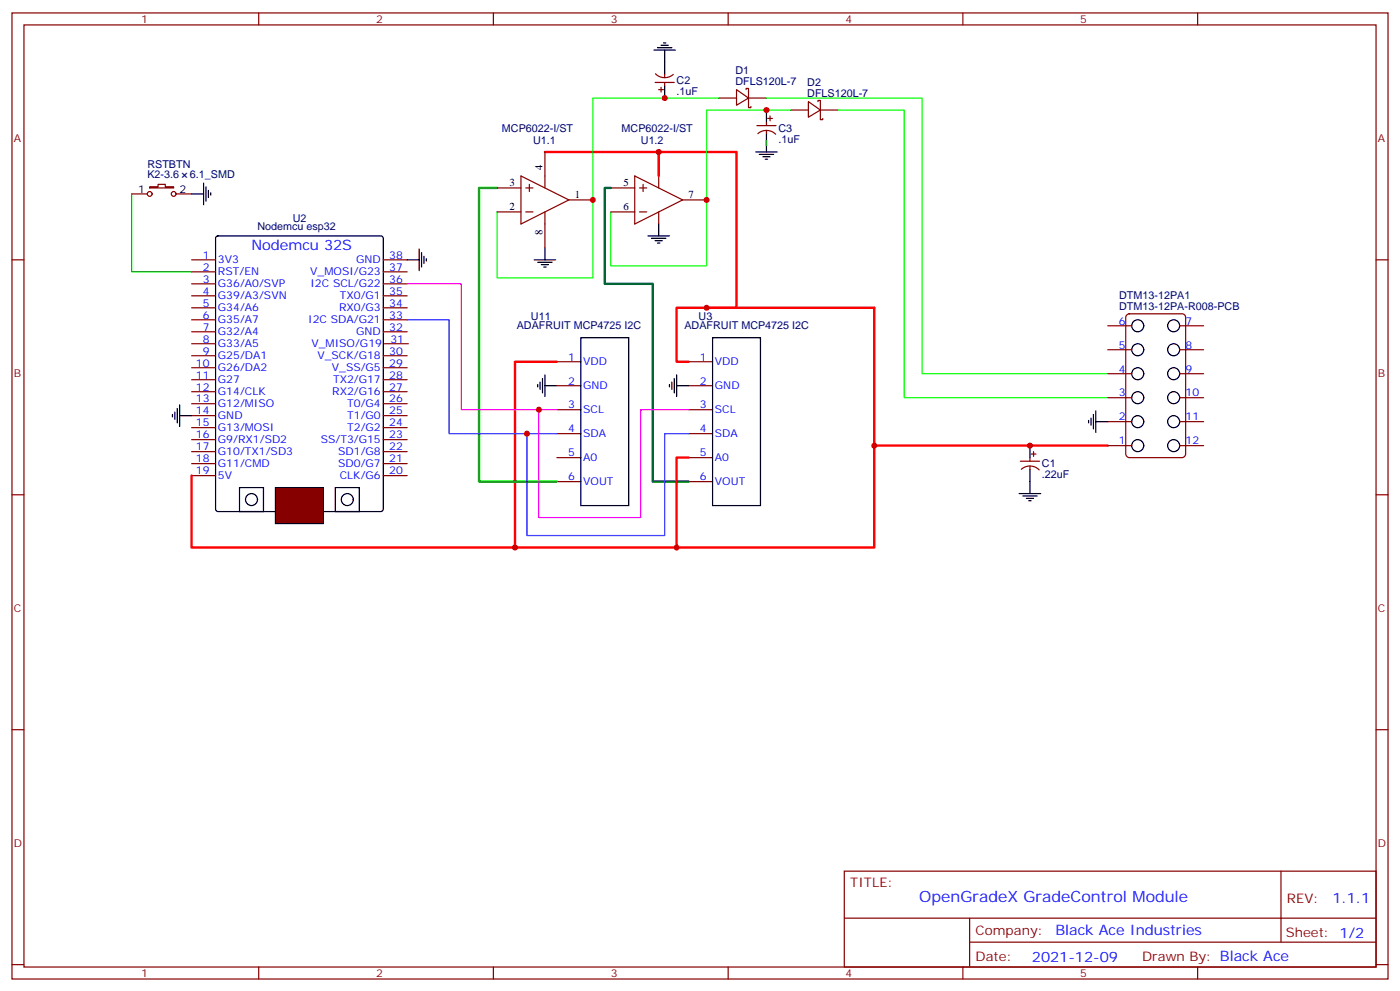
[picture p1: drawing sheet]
<svg xmlns="http://www.w3.org/2000/svg" width="412mm" height="292mm" viewBox="0 0 412 292" stroke-linecap="round" stroke-linejoin="round" font-family="sans-serif">
<g fill="none" stroke="#870000" stroke-width=".35">
<path d="M3.5 3.8h405.4v284.3h-405.4zM7.1 7.3h398.2v277.3h-398.2zM76.2 3.8v3.5M145.3 3.8v3.5M214.5 3.8v3.5M283.6 3.8v3.5M352.8 3.8v3.5M3.5 76.5h3.6M405.3 76.5h3.6M3.5 145.6h3.6M405.3 145.6h3.6M3.5 214.8h3.6"/>
<path d="M405.3 214.8h3.6M248.7 256.4h156.6v28.2h-156.6zM377.3 256.4v20.9M248.7 270.2h156.5M285.6 277.3h119.6M285.6 270.2v14.2M3.5 283.9h3.6M76.2 284.6v3.5M145.3 284.6v3.5M214.5 284.6v3.5M283.6 284.6v3.5M352.8 284.6v3.5"/>
<path d="M405.3 283.9h3.6"/>
</g>
<path d="M63.7 69.6l.5-.2h48l.6 .5 .1 80-.5 .6-48.2 .1-.6-.5-.1-80z" fill="#fff" stroke="#000" stroke-width=".35"/>
<g fill="none" stroke="#870000" stroke-width=".35">
<path d="M56.4 76.5h7.1M112.9 76.5h7M56.4 80h7.1M56.4 83.5h7.1M56.4 87.1h7.1M56.4 90.6h7.1M56.4 94.1h7.1M56.4 97.6h7.1M112.9 80h7M112.9 83.5h7M112.9 87.1h7M112.9 90.6h7"/>
<path d="M112.9 94.1h7M112.9 97.6h7M56.4 101.2h7.1M56.4 104.7h7.1M56.4 108.2h7.1M56.4 111.8h7.1M56.4 115.3h7.1M56.4 118.8h7.1M112.9 104.7h7M112.9 108.2h7M112.9 111.8h7M112.9 115.3h7"/>
<path d="M112.9 118.8h7M113.2 101.2h7.1M56.4 122.3h7.1M56.4 125.9h7.1M56.4 129.4h7.1M56.4 132.9h7.1M56.4 136.5h7.1M56.4 140h7.1M112.9 122.3h7M112.9 125.9h7M112.9 129.4h7M112.9 132.9h7"/>
<path d="M112.9 136.5h7M112.9 140h7"/>
</g>
<path d="M81.1 143.5h14.1v10.6h-14.1z" fill="#870000" stroke="#000" stroke-width=".35"/>
<g fill="none" stroke="#000" stroke-width=".35">
<path d="M192.6 14.7h6.4M193.7 14h4.2M194.7 13.3h2.1M195.4 12.6h.7M195.8 14.7v7.1M195.8 25.3v3.6M225.8 32.4v3.5M225.8 39.4v5.3M56.4 57.1h3.6M60 53.9v6.4M60.7 55v4.2M61.4 56v2.1"/>
<path d="M62.1 56.7v.7M222.6 44.7h6.4M223.7 45.4h4.2M224.7 46.1h2.1M225.4 46.8h.7M119.9 76.5h3.6M123.5 73.3v6.4M124.2 74.4v4.2M124.9 75.4v2.1M125.6 76.1v.7M157.3 76.5h6.4M158.4 77.2h4.2"/>
<path d="M159.5 77.9h2.1M160.2 78.6h.7M160.5 73v3.5M190.9 69.4h6.3M191.9 70.1h4.2M193 70.8h2.1M193.7 71.5h.7M194 65.9v3.5M171.1 99.4h14.1v49.4h-14.1zM209.9 99.4h14.1v49.4h-14.1zM52.9 119.2v6.3M158.4 113.2v.7"/>
<path d="M159.1 112.5v2.1M159.8 111.4v4.2M160.5 110.3v6.4M160.5 113.5h3.5M197.2 113.2v.7M197.9 112.5v2.1M198.6 111.4v4.2M199.3 113.5h3.5M199.3 110.3v6.4M50.8 122v.7M51.5 121.3v2.1M52.2 120.2v4.3"/>
<path d="M52.9 122.3h3.5M303.4 131.2v3.5M303.4 138.2v7.1M320.7 123.8v.7M321.4 123v2.2M322.1 122v4.2M322.8 124.1h3.5M322.8 120.9v6.4M70.6 143.5h7v7.1h-7zM98.8 143.5h7v7.1h-7zM300.2 145.3h6.4M301.3 146h4.2"/>
<path d="M302.3 146.7h2.1M303 147.4h.7"/>
<circle cx="335.1" cy="95.9" r="1.76"/>
<circle cx="345.7" cy="95.9" r="1.76"/>
<circle cx="335.1" cy="110" r="1.76"/>
<circle cx="335.1" cy="102.9" r="1.76"/>
<circle cx="335.1" cy="117.1" r="1.76"/>
<circle cx="345.7" cy="117.1" r="1.76"/>
<circle cx="345.7" cy="102.9" r="1.76"/>
<circle cx="345.7" cy="110" r="1.76"/>
<circle cx="335.1" cy="124.1" r="1.76"/>
<circle cx="335.1" cy="131.2" r="1.76"/>
<circle cx="345.7" cy="131.2" r="1.76"/>
<circle cx="345.7" cy="124.1" r="1.76"/>
<circle cx="74.1" cy="147" r="1.76"/>
<circle cx="102.3" cy="147" r="1.76"/>
</g>
<g fill="none" stroke="#870000" stroke-width=".35">
<path d="M193 24.3h5.6M193.1 21.7a3.8 3.8 0 0 0 5.2 .2M194 26.4h1.4M194.7 25.7v1.4M195.8 21.8v1.1M195.8 24.3v1M211.7 28.9h5.3M217 26.4l3.5 2.5-3.5 2.1zM219.8 26.4v-.4h.7v5.7h.7v-.4M220.5 28.9h5.3M223 37h5.6M223.2 39.4a3.8 3.8 0 0 1 5.3 .1"/>
<path d="M225.8 35.9v1.1M225.8 38.4v1M226.1 34.9h1.4M226.8 34.1v1.5M232.8 32.4h5.3M238.1 29.9l3.6 2.5-3.6 2.1zM240.9 29.9v-.3h.8v5.6h.7v-.3M241.7 32.4h5.2M38.8 57.1h4.6M44.1 55h2.5v-.7h2.1v.7h2.5v.3h-7.1zM51.9 57.1h4.5M146.4 55.3h7.1"/>
<path d="M153.5 51.8l14.1 7-14.1 7.1zM154.9 55.3h2.1M155.9 54.3v2.1M160.5 44.7v10.6M167.6 58.8h7M179.9 55.3h7.1M187 51.8l14.1 7-14.1 7.1zM188.4 55.3h2.1M189.4 54.3v2.1M194 51.8v3.5M201.1 58.8h7M146.4 62.4h7.1"/>
<path d="M154.9 62.4h2.1M160.5 62.4v10.6M179.9 62.4h7.1M188.4 62.4h2.1M194 62.4v3.5M326.3 95.9h7.1M331.8 92.8l.9-.4h15.5l.6 .2 .4 .5v40.5l-.2 .7-.5 .3-15.8 .1-.7-.2-.3-.6-.1-40.5zM347.5 95.9h7M164 106.5h7.1M164 113.5h7.1M202.8 106.5h7.1M202.8 113.5h7.1"/>
<path d="M326.3 117.1h7.1M326.3 110h7.1M326.3 102.9h7.1M347.5 117.1h7M347.5 110h7M347.5 102.9h7M164 120.6h7.1M164 127.6h7.1M164 134.7h7.1M202.8 120.6h7.1M202.8 127.6h7.1M202.8 134.7h7.1"/>
<path d="M300.6 135.7h5.6M300.9 138.1a3.8 3.8 0 0 1 5.2 .2M303.4 134.7v1M303.4 137.2v1M303.7 133.6h1.5M304.4 132.9v1.4M326.3 131.2h7.1M326.3 124.1h7.1M347.5 131.2h7M347.5 124.1h7M164 141.7h7.1M202.8 141.7h7.1"/>
<circle cx="44.1" cy="57.1" r=".71"/>
<circle cx="51.2" cy="57.1" r=".71"/>
</g>
<path d="M160.5 44.7h56.5v45.9h-8.9M194 44.7v7.1M164 106.5h-12.3v54.6h105.8v-29.9M202.8 106.5h-3.5v-15.9h58.2v40.6M56.4 140v21.1h95.3M202.8 134.7h-3.5v26.4M257.5 131.2h68.8" fill="none" stroke="#f00" stroke-width=".71"/>
<path d="M146.4 55.3h-5.3v86.4h22.9" fill="none" stroke="#090" stroke-width=".71"/>
<path d="M119.9 83.5h15.9v37.1h28.2M158.7 120.6v31.7h30v-31.7h14.1" fill="none" stroke="#f0f" stroke-width=".35"/>
<path d="M119.9 94.1h12.4v33.5h31.7M155.2 127.6v30h40.6v-30h7" fill="none" stroke="#00f" stroke-width=".35"/>
<path d="M179.9 55.3h-1.7v28.2h14.1v58.2h10.5" fill="none" stroke="#063" stroke-width=".71"/>
<path d="M38.8 57.1v22.9h17.6M225.8 41.2v1.8" fill="none" stroke="#008700" stroke-width=".35"/>
<path d="M211.7 28.9h-37.1v52.9h-28.2v-19.4M225.8 28.9h45.8v81.1h54.7M232.8 32.4h-24.7v45.8h-28.2v-15.8M246.9 32.4h19.4v84.7h60" fill="none" stroke="#0f0" stroke-width=".35"/>
<g fill="#c00">
<circle cx="158.8" cy="120.6" r=".88"/>
<circle cx="155.2" cy="127.6" r=".88"/>
<circle cx="199.3" cy="161.1" r=".88"/>
<circle cx="151.7" cy="161.1" r=".88"/>
<circle cx="208.1" cy="90.6" r=".88"/>
<circle cx="257.5" cy="131.2" r=".88"/>
<circle cx="194" cy="44.7" r=".88"/>
<circle cx="225.8" cy="32.4" r=".88"/>
<circle cx="195.8" cy="28.9" r=".88"/>
<circle cx="174.6" cy="58.8" r=".88"/>
<circle cx="208.1" cy="58.8" r=".88"/>
<circle cx="303.4" cy="131.2" r=".88"/>
</g>
<text font-size="4.6" fill="#00f" x="270.8" y="265.4">OpenGradeX GradeControl Module</text>
<g font-size="4.2" fill="#00f">
<text x="74.1" y="73.7">Nodemcu 32S</text>
<text x="392.5" y="265.7">1.1.1</text>
<text x="310.9" y="275.2">Black Ace Industries</text>
<text x="304" y="283">2021-12-09</text>
</g>
<g font-size="3.9" fill="#800">
<text x="250.5" y="261">TITLE:</text>
<text x="379.1" y="265.7">REV:</text>
<text x="287.4" y="275.2">Company:</text>
<text x="378.7" y="275.8">Sheet: 1/2</text>
<text x="287.4" y="282.9">Date:</text>
<text x="336.4" y="282.9">Drawn By: Black Ace</text>
</g>
<g font-size="3.2" fill="#800">
<text x="41.6" y="6.8">1</text>
<text x="110.8" y="6.8">2</text>
<text x="179.9" y="6.8">3</text>
<text x="249.1" y="6.8">4</text>
<text x="318.2" y="6.8">5</text>
<text x="4.1" y="41.9">A</text>
<text x="405.9" y="41.9">A</text>
<text x="4.1" y="111.1">B</text>
<text x="405.9" y="111.1">B</text>
<text x="4.1" y="180.2">C</text>
<text x="405.9" y="180.2">C</text>
<text x="4.1" y="249.3">D</text>
<text x="405.9" y="249.3">D</text>
<text x="41.6" y="287.6">1</text>
<text x="110.8" y="287.6">2</text>
<text x="179.9" y="287.6">3</text>
<text x="249.1" y="287.6">4</text>
<text x="318.2" y="287.6">5</text>
</g>
<g font-size="3.2" fill="#000080">
<text x="216.6" y="21.8">D1</text>
<text x="199.3" y="27.9">.1uF</text>
<text x="199.3" y="24.7">C2</text>
<text x="216.6" y="25">DFLS120L-7</text>
<text x="237.8" y="28.5">DFLS120L-7</text>
<text x="237.8" y="25.3">D2</text>
<text x="147.9" y="38.8">MCP6022-I/ST</text>
<text x="183.1" y="38.9">MCP6022-I/ST</text>
<text x="229.3" y="38.8">C3</text>
<text x="157" y="42.4">U1.1</text>
<text x="188.8" y="42.4">U1.2</text>
<text x="229.3" y="42">.1uF</text>
<text x="43.4" y="52.5">K2-3.6</text>
<text x="43.4" y="49.3">RSTBTN</text>
<text x="55.9" y="52.5">6.1_SMD</text>
<text x="86.2" y="65.4">U2</text>
<text x="75.8" y="67.7">Nodemcu esp32</text>
<text x="329.7" y="88.1">DTM13-12PA1</text>
<text x="156.4" y="94">U11</text>
<text x="205.8" y="94">U3</text>
<text x="329.7" y="91.3">DTM13-12PA-R008-PCB</text>
<text x="152.2" y="96.9">ADAFRUIT MCP4725 I2C</text>
<text x="201.6" y="96.9">ADAFRUIT MCP4725 I2C</text>
<text x="306.9" y="137.6">C1</text>
<text x="306.9" y="140.8">.22uF</text>
</g>
<g font-size="3.2">
<text x="159.8" y="50" transform="rotate(-90 159.8 50)">4</text>
<text x="40.7" y="56.7">1</text>
<text x="52.9" y="56.7">2</text>
<text x="150.1" y="54.6">3</text>
<text x="169.3" y="58.1">1</text>
<text x="183.6" y="54.6">5</text>
<text x="202.8" y="58.1">7</text>
<text x="150.1" y="61.7">2</text>
<text x="183.6" y="61.7">6</text>
<text x="159.8" y="69.3" transform="rotate(-90 159.8 69.3)">8</text>
</g>
<g font-size="3.2" fill="#00f">
<text x="59.7" y="76.1">1</text>
<text x="64.2" y="77.5">3V3</text>
<text x="104.9" y="77.5">GND</text>
<text x="114.7" y="76.1">38</text>
<text x="59.7" y="79.7">2</text>
<text x="59.7" y="83.2">3</text>
<text x="64.2" y="81.1">RST/EN</text>
<text x="91.4" y="81.1">V_MOSI/G23</text>
<text x="114.7" y="83.2">36</text>
<text x="114.7" y="79.7">37</text>
<text x="59.7" y="86.7">4</text>
<text x="64.2" y="84.6">G36/A0/SVP</text>
<text x="64.2" y="88.1">G39/A3/SVN</text>
<text x="91.4" y="84.6">I2C SCL/G22</text>
<text x="100.1" y="88.1">TX0/G1</text>
<text x="114.7" y="86.7">35</text>
<text x="59.7" y="90.2">5</text>
<text x="59.7" y="93.8">6</text>
<text x="64.2" y="91.7">G34/A6</text>
<text x="64.2" y="95.2">G35/A7</text>
<text x="90.8" y="95.2">I2C SDA/G21</text>
<text x="99.9" y="91.7">RX0/G3</text>
<text x="114.7" y="93.8">33</text>
<text x="114.7" y="90.2">34</text>
<text x="329.6" y="95.5">6</text>
<text x="349.2" y="95.5">7</text>
<text x="59.7" y="97.3">7</text>
<text x="59.7" y="100.8">8</text>
<text x="64.2" y="98.7">G32/A4</text>
<text x="104.9" y="98.7">GND</text>
<text x="114.7" y="97.3">32</text>
<text x="115" y="100.8">31</text>
<text x="57.7" y="107.9">10</text>
<text x="59.7" y="104.4">9</text>
<text x="64.2" y="102.2">G33/A5</text>
<text x="64.2" y="105.8">G25/DA1</text>
<text x="91.7" y="102.2">V_MISO/G19</text>
<text x="93.5" y="105.8">V_SCK/G18</text>
<text x="114.7" y="107.9">29</text>
<text x="114.7" y="104.4">30</text>
<text x="167.3" y="106.1">1</text>
<text x="171.8" y="107.5">VDD</text>
<text x="206.1" y="106.1">1</text>
<text x="210.6" y="107.5">VDD</text>
<text x="329.6" y="102.6">5</text>
<text x="349.2" y="102.6">8</text>
<text x="57.7" y="111.4">11</text>
<text x="64.2" y="109.3">G26/DA2</text>
<text x="64.2" y="112.8">G27</text>
<text x="97.7" y="109.3">V_SS/G5</text>
<text x="98.1" y="112.8">TX2/G17</text>
<text x="114.7" y="111.4">28</text>
<text x="167.3" y="113.2">2</text>
<text x="206.1" y="113.2">2</text>
<text x="329.6" y="109.6">4</text>
<text x="349.2" y="109.6">9</text>
<text x="57.7" y="114.9">12</text>
<text x="57.7" y="118.5">13</text>
<text x="64.2" y="116.3">G14/CLK</text>
<text x="64.2" y="119.9">G12/MISO</text>
<text x="97.8" y="116.3">RX2/G16</text>
<text x="102.3" y="119.9">T0/G4</text>
<text x="114.7" y="118.5">26</text>
<text x="114.7" y="114.9">27</text>
<text x="171.8" y="114.6">GND</text>
<text x="210.6" y="114.6">GND</text>
<text x="329.6" y="116.7">3</text>
<text x="349.2" y="116.7">10</text>
<text x="57.7" y="122">14</text>
<text x="57.7" y="125.5">15</text>
<text x="64.2" y="123.4">GND</text>
<text x="102.3" y="123.4">T1/G0</text>
<text x="114.7" y="125.5">24</text>
<text x="114.7" y="122">25</text>
<text x="167.3" y="120.2">3</text>
<text x="171.8" y="121.6">SCL</text>
<text x="206.1" y="120.2">3</text>
<text x="210.6" y="121.6">SCL</text>
<text x="329.6" y="123.8">2</text>
<text x="349.2" y="123.8">11</text>
<text x="57.7" y="129">16</text>
<text x="64.2" y="126.9">G13/MOSI</text>
<text x="64.2" y="130.5">G9/RX1/SD2</text>
<text x="94.5" y="130.5">SS/T3/G15</text>
<text x="102.3" y="126.9">T2/G2</text>
<text x="114.7" y="129">23</text>
<text x="167.3" y="127.3">4</text>
<text x="171.8" y="128.7">SDA</text>
<text x="206.1" y="127.3">4</text>
<text x="210.6" y="128.7">SDA</text>
<text x="329.6" y="130.8">1</text>
<text x="349.2" y="130.8">12</text>
<text x="57.7" y="132.6">17</text>
<text x="57.7" y="136.1">18</text>
<text x="64.2" y="134">G10/TX1/SD3</text>
<text x="64.2" y="137.5">G11/CMD</text>
<text x="99.6" y="137.5">SD0/G7</text>
<text x="99.6" y="134">SD1/G8</text>
<text x="114.7" y="136.1">21</text>
<text x="114.7" y="132.6">22</text>
<text x="167.3" y="134.3">5</text>
<text x="171.8" y="135.7">A0</text>
<text x="206.1" y="134.3">5</text>
<text x="210.6" y="135.7">A0</text>
<text x="57.7" y="139.6">19</text>
<text x="64.2" y="141">5V</text>
<text x="100.1" y="141">CLK/G6</text>
<text x="114.7" y="139.6">20</text>
<text x="167.3" y="141.4">6</text>
<text x="171.8" y="142.8">VOUT</text>
<text x="206.1" y="141.4">6</text>
<text x="210.6" y="142.8">VOUT</text>
</g>
</svg>
